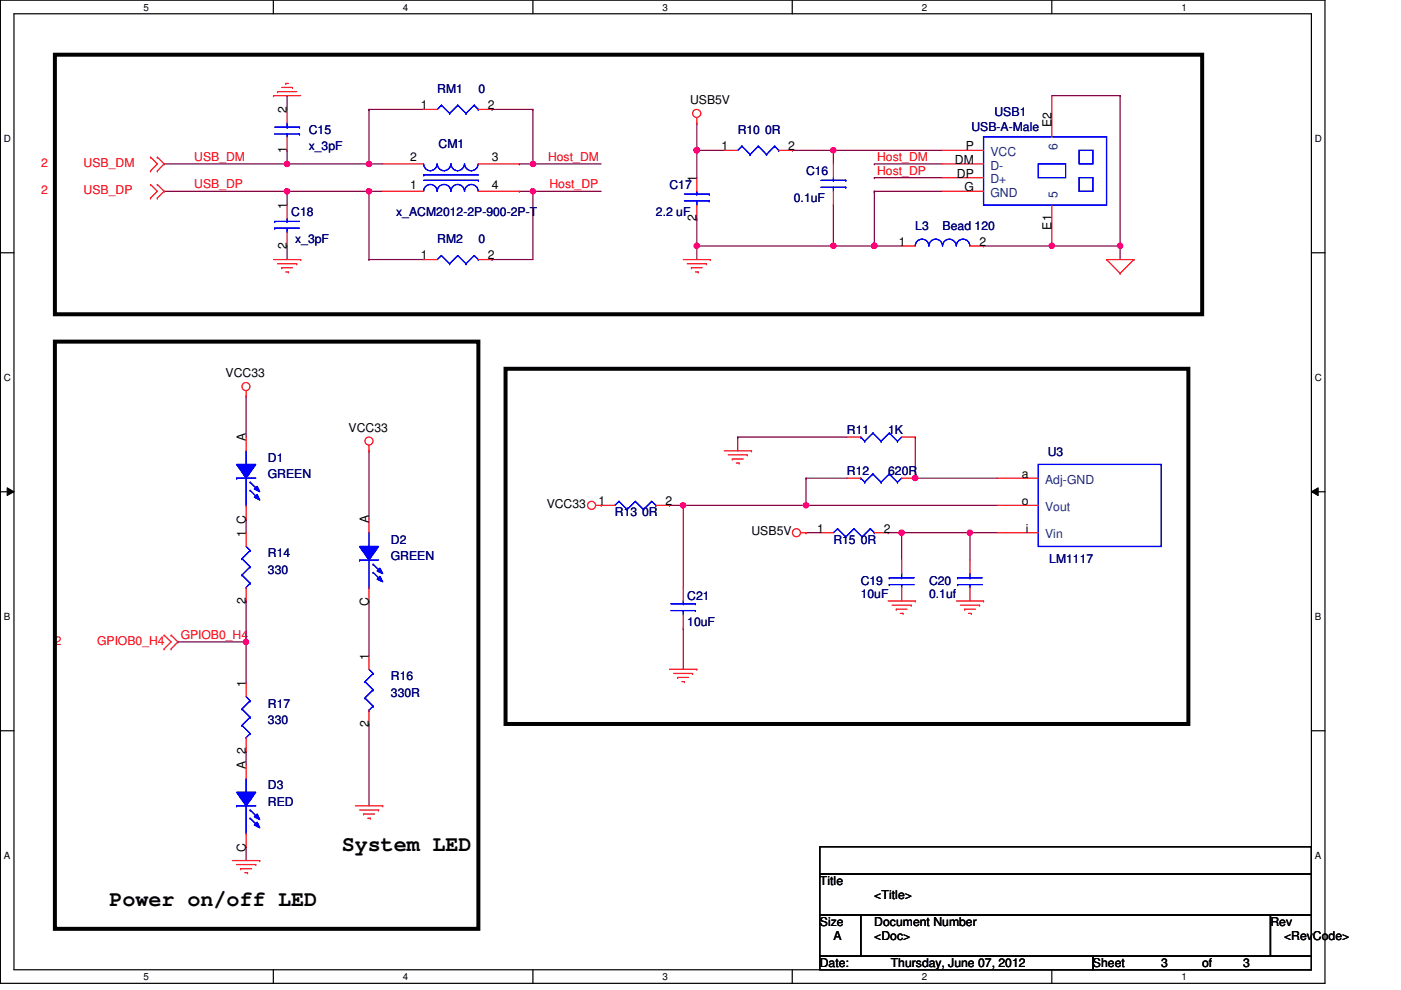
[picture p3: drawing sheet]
<svg xmlns="http://www.w3.org/2000/svg" width="297mm" height="210mm" viewBox="0 0 297 210" stroke-linecap="round" stroke-linejoin="round" font-family="sans-serif">
<path d="M.1 0h280.8v208.5h-280.8zM3 2.9h275v202.7h-275z" fill="none" stroke="#000" stroke-width=".25"/>
<g fill="#fff">
<path d="M30.4 .3h1.2v2.4h-1.2z"/>
<path d="M30.4 205.9h1.2v2.3h-1.2z"/>
</g>
<path d="M58 0v2.9M58 205.6v2.9" fill="none" stroke="#000" stroke-width=".25"/>
<g fill="#fff">
<path d="M85.4 .3h1.2v2.4h-1.2z"/>
<path d="M85.4 205.9h1.2v2.3h-1.2z"/>
</g>
<path d="M113 0v2.9M113 205.6v2.9" fill="none" stroke="#000" stroke-width=".25"/>
<g fill="#fff">
<path d="M140.5 .3h1.1v2.4h-1.1z"/>
<path d="M140.5 205.9h1.1v2.3h-1.1z"/>
</g>
<path d="M168 0v2.9M168 205.6v2.9" fill="none" stroke="#000" stroke-width=".25"/>
<g fill="#fff">
<path d="M195.4 .3h1.2v2.4h-1.2z"/>
<path d="M195.4 205.9h1.2v2.3h-1.2z"/>
</g>
<path d="M223 0v2.9M223 205.6v2.9" fill="none" stroke="#000" stroke-width=".25"/>
<g fill="#fff">
<path d="M250.5 .3h1.1v2.4h-1.1z"/>
<path d="M250.5 205.9h1.1v2.3h-1.1z"/>
<path d="M.8 28.2h1.5v2.4h-1.5z"/>
<path d="M278.8 28.2h1.4v2.4h-1.4z"/>
<path d="M.8 78.9h1.5v2.3h-1.5z"/>
<path d="M278.8 78.9h1.4v2.3h-1.4z"/>
</g>
<path d="M.1 53.6h2.9M278 53.6h2.9" fill="none" stroke="#000" stroke-width=".25"/>
<g fill="#fff">
<path d="M.8 129.6h1.4v2.3h-1.4z"/>
<path d="M278.8 129.6h1.3v2.3h-1.3z"/>
</g>
<path d="M.1 104.3h2.9M278 104.3h2.9" fill="none" stroke="#000" stroke-width=".25"/>
<path d="M1.5 103.4l1.5 .9-1.5 .8zM278 104.3l1.5-.9v1.7z" fill="#000"/>
<path d="M1.5 103.4l1.5 .9-1.5 .8zM278 104.3l1.5-.9v1.7z" fill="none" stroke="#000" stroke-width=".21"/>
<g fill="#fff">
<path d="M.8 180.3h1.4v2.3h-1.4z"/>
<path d="M278.8 180.3h1.3v2.3h-1.3z"/>
</g>
<path d="M.1 154.9h2.9M278 154.9h2.9" fill="none" stroke="#000" stroke-width=".25"/>
<path d="M34.8 34.8h.1M34.8 34.8h26.1M34.8 40.6h.1M34.8 40.6h26.1" fill="none" stroke="#800040" stroke-width=".25"/>
<circle cx="60.9" cy="34.8" r=".56" fill="#f0f"/>
<circle cx="60.9" cy="34.8" r=".56" fill="none" stroke="#f0f" stroke-width=".25"/>
<g fill="none" stroke="#800040" stroke-width=".25">
<path d="M60.9 31.9h.1M60.9 20.3h.1M60.9 20.3v2.9M60.9 31.9v2.9M110.1 34.8h.1M110.1 34.8h17.4M113 34.8h.1M60.9 40.6h.1M60.9 52.2h.1M60.9 40.6v2.9M60.9 52.2v2.8M78.2 40.6h.1"/>
<path d="M78.2 40.6h2.9M113 40.6h.1M113 40.6h14.5"/>
</g>
<circle cx="78.2" cy="40.6" r=".56" fill="#f0f"/>
<circle cx="78.2" cy="40.6" r=".56" fill="none" stroke="#f0f" stroke-width=".25"/>
<path d="M78.2 34.8h.1M78.2 34.8h2.9" fill="none" stroke="#800040" stroke-width=".25"/>
<circle cx="78.2" cy="34.8" r=".56" fill="#f0f"/>
<circle cx="78.2" cy="34.8" r=".56" fill="none" stroke="#f0f" stroke-width=".25"/>
<path d="M113 23.2h.1M113 23.2v11.6" fill="none" stroke="#800040" stroke-width=".25"/>
<circle cx="113" cy="34.8" r=".56" fill="#f0f"/>
<circle cx="113" cy="34.8" r=".56" fill="none" stroke="#f0f" stroke-width=".25"/>
<path d="M78.2 23.2h.1M78.2 23.2h11.6M78.2 23.2v11.6M104.3 23.2h.1M104.3 23.2h8.7M78.2 40.6h.1M78.2 55h.1M78.2 40.6v14.4M78.2 55h11.6M113 40.6h.1M113 40.6v14.4" fill="none" stroke="#800040" stroke-width=".25"/>
<circle cx="113" cy="40.6" r=".56" fill="#f0f"/>
<circle cx="113" cy="40.6" r=".56" fill="none" stroke="#f0f" stroke-width=".25"/>
<path d="M60.9 40.6h.1M60.9 40.6h17.3M104.3 55h.1M104.3 55h8.7M110.1 40.6h.1M110.1 40.6h2.9" fill="none" stroke="#800040" stroke-width=".25"/>
<circle cx="60.9" cy="40.6" r=".56" fill="#f0f"/>
<circle cx="60.9" cy="40.6" r=".56" fill="none" stroke="#f0f" stroke-width=".25"/>
<path d="M60.9 34.8h.1M60.9 34.8h17.3M237.5 20.3h.1M237.5 20.3v31.9M147.7 52.2h.1M147.7 52.2h29M208.5 52.2h.1M208.5 52.2h14.5" fill="none" stroke="#800040" stroke-width=".25"/>
<circle cx="147.7" cy="52.1" r=".56" fill="#f0f"/>
<circle cx="147.7" cy="52.1" r=".56" fill="none" stroke="#f0f" stroke-width=".25"/>
<path d="M147.7 31.9h.1M147.7 31.9h5.8" fill="none" stroke="#800040" stroke-width=".25"/>
<circle cx="147.7" cy="31.9" r=".57" fill="#f0f"/>
<circle cx="147.7" cy="31.9" r=".57" fill="none" stroke="#f0f" stroke-width=".25"/>
<path d="M176.7 31.9h.1M176.7 31.9h23.2" fill="none" stroke="#800040" stroke-width=".25"/>
<circle cx="176.7" cy="31.9" r=".57" fill="#f0f"/>
<circle cx="176.7" cy="31.9" r=".57" fill="none" stroke="#f0f" stroke-width=".25"/>
<path d="M147.7 31.9h.1M147.7 31.9v5.8M147.7 52.2h.1M147.7 46.4h.1M147.7 46.4v8.6M176.7 52.2h.1M176.7 52.2h8.7" fill="none" stroke="#800040" stroke-width=".25"/>
<circle cx="185.4" cy="52.1" r=".56" fill="#f0f"/>
<circle cx="185.4" cy="52.1" r=".56" fill="none" stroke="#f0f" stroke-width=".25"/>
<circle cx="176.7" cy="52.1" r=".56" fill="#f0f"/>
<circle cx="176.7" cy="52.1" r=".56" fill="none" stroke="#f0f" stroke-width=".25"/>
<path d="M185.4 52.2h.1M185.4 52.2h5.8M223 52.2h.1M223 52.2h14.5" fill="none" stroke="#800040" stroke-width=".25"/>
<circle cx="223" cy="52.1" r=".56" fill="#f0f"/>
<circle cx="223" cy="52.1" r=".56" fill="none" stroke="#f0f" stroke-width=".25"/>
<path d="M185.4 34.8h.1M185.4 37.7h.1M185.4 34.8h14.5M185.4 37.7h14.5M185.4 40.6h.1M185.4 40.6v11.6" fill="none" stroke="#800040" stroke-width=".25"/>
<circle cx="185.4" cy="52.1" r=".56" fill="#f0f"/>
<circle cx="185.4" cy="52.1" r=".56" fill="none" stroke="#f0f" stroke-width=".25"/>
<path d="M147.7 26.1h.1M147.7 26.1v5.8M185.4 40.6h.1M185.4 40.6h14.5" fill="none" stroke="#800040" stroke-width=".25"/>
<circle cx="147.7" cy="31.9" r=".57" fill="#f0f"/>
<circle cx="147.7" cy="31.9" r=".57" fill="none" stroke="#f0f" stroke-width=".25"/>
<path d="M223 20.3h.1M223 20.3h14.5M237.5 52.2h.1M237.5 52.2v2.8" fill="none" stroke="#800040" stroke-width=".25"/>
<circle cx="237.5" cy="52.1" r=".56" fill="#f0f"/>
<circle cx="237.5" cy="52.1" r=".56" fill="none" stroke="#f0f" stroke-width=".25"/>
<g fill="none" stroke="#800040" stroke-width=".25">
<path d="M168 31.9h.1M168 31.9h8.7M176.7 31.9h.1M176.7 31.9v2.9M176.7 43.5h.1M176.7 43.5v8.7M156.4 92.7h.1M156.4 92.7v2.9M144.9 107.1h.1M144.9 107.1v17.4M170.9 101.4h.1M170.9 101.4v5.7h-26"/>
<path d="M170.9 101.4h8.7"/>
</g>
<circle cx="144.8" cy="107.1" r=".56" fill="#f0f"/>
<circle cx="144.8" cy="107.1" r=".56" fill="none" stroke="#f0f" stroke-width=".25"/>
<path d="M194.1 92.7h.1M194.1 92.7v8.7M194.1 101.4h.1M194.1 101.4h17.4" fill="none" stroke="#800040" stroke-width=".25"/>
<circle cx="194" cy="101.3" r=".56" fill="#f0f"/>
<circle cx="194" cy="101.3" r=".56" fill="none" stroke="#f0f" stroke-width=".25"/>
<path d="M156.4 92.7h.1M156.4 92.7h23.2M170.9 107.1h.1M170.9 107.1h40.6" fill="none" stroke="#800040" stroke-width=".25"/>
<circle cx="170.9" cy="107.1" r=".56" fill="#f0f"/>
<circle cx="170.9" cy="107.1" r=".56" fill="none" stroke="#f0f" stroke-width=".25"/>
<path d="M170.9 112.9h.1M170.9 112.9h2.9M205.7 112.9h.1M205.7 112.9h5.8" fill="none" stroke="#800040" stroke-width=".25"/>
<circle cx="205.6" cy="113" r=".56" fill="#f0f"/>
<circle cx="205.6" cy="113" r=".56" fill="none" stroke="#f0f" stroke-width=".25"/>
<path d="M191.2 112.9h.1M191.2 112.9v5.8" fill="none" stroke="#800040" stroke-width=".25"/>
<circle cx="191.2" cy="113" r=".56" fill="#f0f"/>
<circle cx="191.2" cy="113" r=".56" fill="none" stroke="#f0f" stroke-width=".25"/>
<g fill="none" stroke="#800040" stroke-width=".25">
<path d="M52.2 84h.1M52.2 84v8.7M141.9 107.1h.1M141.9 107.1h3M188.3 112.9h.1M188.3 112.9h17.4M191.2 112.9h.1M205.7 112.9h.1M205.7 112.9v5.8M52.2 136.1h.1M52.2 136.1v8.7M144.9 133.2h.1"/>
<path d="M144.9 133.2v8.7M52.2 159.3h.1M52.2 159.3v2.9M52.2 179.5h.1M52.2 179.5v3"/>
</g>
<circle cx="52.1" cy="136.1" r=".56" fill="#f0f"/>
<circle cx="52.1" cy="136.1" r=".56" fill="none" stroke="#f0f" stroke-width=".25"/>
<path d="M78.2 95.6h.1M78.2 95.6v14.5M52.2 110.1h.1M52.2 110.1v2.8M37.7 136.1h.1M52.2 127.4h.1M52.2 127.4v8.7h-14.5M78.2 127.4h.1M78.2 127.4v11.6M78.2 153.5h.1M78.2 153.5v17.4" fill="none" stroke="#800040" stroke-width=".25"/>
<g fill="none" stroke="#f00" stroke-width=".25">
<path d="M58.8 19.4h.1M58.8 19.4h4.1M59.7 18.5h2.3M60.6 17.7h.1M60.6 17.7h.6M62 18.5h.1M31.9 33.3h.1M31.9 36.2h.1M31.9 39.1h.1M31.9 33.3l1.5 1.5-1.5 1.4M31.9 39.1l1.5 1.5-1.5 1.4M33.4 36.2h.1"/>
<path d="M33.4 33.3h.1M33.4 39.1h.1M33.4 33.3l1.4 1.5-1.4 1.4M33.4 39.1l1.4 1.5-1.4 1.4M58 20.3h.1M58 20.3h5.8M89.8 23.2h2.9M101.4 23.2h2.9M147.7 26.1h.1M147.7 24.9v1.2M31.9 42h.1M33.4 42h.1"/>
<path d="M58 55h5.8M58.8 55.9h4.1M59.7 56.8h.1M59.7 56.8h2.3M60.6 57.7h.6M61.2 57.7h.1M62.9 55.9h.1M63.8 55h.1M144.9 55h5.7M145.7 55.9h4.1M146.6 56.8h.1M146.6 56.8h2.3"/>
<path d="M147.4 57.7h.6M148 57.7h.1M149.8 55.9h.1M150.6 55h.1M234.6 55h.1M234.6 55h5.8M234.6 55l2.9 3M237.5 58h.1M240.4 55h.1M240.4 55l-2.9 3M52.2 84h.1M52.2 82.8v1.2"/>
<path d="M78.2 95.6h.1M78.2 94.4v1.2M153.5 95.6h5.8M154.4 96.4h4M155.3 97.3h.1M155.3 97.3h2.3M156.1 98.2h.6M156.7 98.2h.1M158.4 96.4h.1M159.3 95.6h.1M126.3 107.1h1.2M127.5 107.1h.1"/>
<path d="M169.8 112.9h1.1M170.9 112.9h.1M205.7 118.7v2.9M211.5 112.9h8.6M211.5 107.1h8.6M211.5 101.4h8.6M34.8 134.7h.1M34.8 137.6h.1M34.8 134.7l1.5 1.4-1.5 1.5M36.3 137.6h.1M36.3 134.7h.1M36.3 134.7l1.4 1.4-1.4 1.5"/>
<path d="M78.2 139v2.9M144.9 124.5v2.9M144.9 130.3v2.9M188.3 127.4h5.8M189.1 128.3h4.1M190 129.2h.1M190 129.2h2.3M190.9 130h.6M191.5 130h.1M193.2 128.3h.1M194.1 127.4h.1M202.8 127.4h5.7"/>
<path d="M203.6 128.3h4.1M204.5 129.2h.1M204.5 129.2h2.3M205.4 130h.5M205.7 124.5v2.9M205.9 130h.1M207.7 128.3h.1M208.5 127.4h.1M78.2 150.6v2.9M141.9 141.9h5.8M142.8 142.8h4.1M143.7 143.6h.1"/>
<path d="M143.7 143.6h2.3M144.6 144.5h.5M145.1 144.5h.1M146.9 142.8h.1M147.7 141.9h.1M75.3 170.9h5.8M76.2 171.7h4.1M77.1 172.6h.1M77.1 172.6h2.3M78 173.5h.5M78.5 173.5h.1M80.3 171.7h.1"/>
<path d="M81.1 170.9h.1M49.3 182.5h5.8M50.2 183.3h4M51 184.2h.1M51 184.2h2.3M51.9 185h.6M52.5 185h.1M54.2 183.3h.1M55.1 182.5h.1"/>
<circle cx="147.7" cy="24.1" r=".86"/>
<circle cx="52.1" cy="82" r=".85"/>
<circle cx="78.2" cy="93.5" r=".85"/>
<circle cx="125.4" cy="107.1" r=".85"/>
<circle cx="168.9" cy="112.9" r=".85"/>
</g>
<path d="M173.8 179.5h104.2v5.8h-104.2zM173.8 185.3h104.2v8.7h-104.2zM173.8 194h8.7v8.7h-8.7zM182.5 194h86.9v8.7h-86.9zM269.4 194h8.6v8.7h-8.6zM173.8 202.7h57.9v2.9h-57.9zM231.7 202.7h46.3v2.9h-46.3z" fill="none" stroke="#000" stroke-width=".25"/>
<path d="M11.6 11.6h243.3v55h-243.3zM11.6 72.4h89.8v124.5h-89.8zM107.2 78.2h144.8v75.3h-144.8z" fill="none" stroke="#000" stroke-width=".85"/>
<g fill="none" stroke="#00f" stroke-width=".25">
<path d="M93.6 22.3h.1M93.6 22.3l-.9 .9M93.6 22.3l1.7 1.7M95.3 24h.1M97.1 22.3h.1M97.1 22.3l-1.8 1.7M97.1 22.3l1.7 1.7M98.8 24h.1M100.5 22.3h.1M100.5 22.3l-1.7 1.7M100.5 22.3l.9 .9M101.4 23.2h.1"/>
<path d="M220.1 98.5h26.1v17.4h-26.1zM76.2 118.7h.1M76.2 118.7h4.1M78.2 115.9h.1M78.2 112.9v3M78.2 118.7v5.8M78.2 124.5h.1M142.2 129.5h5.2M142.2 128h5.2M144.9 128h.1M144.9 129.5h.1M144.9 127.4v.6"/>
<path d="M144.9 129.5v.8M147.4 129.5h.1M147.4 128h.1M203 122.5h.1M203 124h.1M203 122.5h5.3M203 124h5.3M205.7 124h.1M205.7 122.5h.1M205.7 121.6v.9M205.7 124v.5M77.4 144.5h.1"/>
<path d="M77.4 148h.1M77.4 144.5l1.7 1.8M77.4 148l1.7 1.7M78.2 150.6h.1M78.2 141.9l.9 .9M79.1 142.8h.1M79.1 146.3h.1M79.1 149.7h.1M79.1 142.8l-1.7 1.7M79.1 146.3l-1.7 1.7M79.1 149.7l-.9 .9"/>
</g>
<path d="M76.2 115.9h4.1l-2.1 2.8z" fill-rule="evenodd" fill="#00f"/>
<path d="M76.2 115.9h4.1l-2.1 2.8z" fill="none" stroke="#00f" stroke-width=".25"/>
<path d="M80.6 122.2l.5 1.2-1.1-.6z" fill-rule="evenodd" fill="#00f"/>
<path d="M80.6 122.2l.5 1.2-1.1-.6z" fill="none" stroke="#00f" stroke-width=".25"/>
<path d="M80.6 120.5l.5 1.1-1.1-.5z" fill-rule="evenodd" fill="#00f"/>
<path d="M76.2 118.7h.1M76.2 118.7h4.1M78.2 115.9h.1M78.2 112.9v3M78.2 118.7v5.8M79.1 119.6h.1M79.1 119.6l1.8 1.8M78.2 124.5h.1M79.1 121.4h.1M79.1 121.4l1.8 1.7M80.6 120.5l.5 1.1-1.1-.5z" fill="none" stroke="#00f" stroke-width=".25"/>
<path d="M76.2 115.9h4.1l-2.1 2.8z" fill-rule="evenodd" fill="#00f"/>
<path d="M76.2 115.9h4.1l-2.1 2.8z" fill="none" stroke="#00f" stroke-width=".25"/>
<path d="M80.6 122.2l.5 1.2-1.1-.6z" fill-rule="evenodd" fill="#00f"/>
<path d="M80.6 122.2l.5 1.2-1.1-.6z" fill="none" stroke="#00f" stroke-width=".25"/>
<path d="M80.6 120.5l.5 1.1-1.1-.5z" fill-rule="evenodd" fill="#00f"/>
<g fill="none" stroke="#00f" stroke-width=".25">
<path d="M58.2 27h5.3M58.2 28.4h5.3M60.9 28.4h.1M60.9 27h.1M60.9 26.1v.9M60.9 28.4v.6M63.5 27h.1M63.5 28.4h.1M157.3 31h.1M157.3 31l-.9 .9M157.3 31l1.7 1.8M159 32.8h.1"/>
<path d="M160.8 31h.1M160.8 31l-1.8 1.8M160.8 31l1.7 1.8M162.5 32.8h.1M164.2 31h.1M164.2 31l-1.7 1.8M164.2 31l.9 .9M165.1 31.9h.1M174.1 39.7h5.2M174.1 38.2h5.2M176.7 38.2h.1M176.7 39.7h.1"/>
<path d="M176.7 37.7v.5M176.7 39.7v.9M179.3 39.7h.1M179.3 38.2h.1M93.6 54.2h.1M93.6 54.2l-.9 .8M93.6 54.2l1.7 1.7M95.3 55.9h.1M97.1 54.2h.1M97.1 54.2l-1.8 1.7M97.1 54.2l1.7 1.7M98.8 55.9h.1"/>
<path d="M100.5 54.2h.1M100.5 54.2l-1.7 1.7M100.5 54.2l.9 .8M101.4 55h.1M182.5 92.7h.1M182.5 92.7l.8 .9M183.3 93.6h.1M185.1 91.8h.1M185.1 91.8l1.7 1.8M185.1 91.8l-1.8 1.8M186.8 93.6h.1M188.5 91.8h.1"/>
<path d="M188.5 91.8l1.8 1.8M188.5 91.8l-1.7 1.8M190.3 93.6h.1M191.2 92.7l-.9 .9M79.1 119.6h.1M79.1 119.6l1.8 1.8M182.5 101.4h.1M182.5 101.4l.8 .8M183.3 102.2h.1M185.1 100.5h.1M185.1 100.5l1.7 1.7M185.1 100.5l-1.8 1.7"/>
<path d="M186.8 102.2h.1M188.5 100.5h.1M188.5 100.5l1.8 1.7M188.5 100.5l-1.7 1.7M190.3 102.2h.1M191.2 101.4l-.9 .8M79.1 121.4h.1M79.1 121.4l1.8 1.7M80.6 120.5l.5 1.1-1.1-.5zM188.5 122.5h.1M188.5 124h.1M188.5 122.5h5.3"/>
<path d="M188.5 124h5.3M191.2 124h.1M191.2 122.5h.1M191.2 121.6v.9M191.2 124v.5M51.3 150.3h.1M51.3 153.8h.1M51.3 150.3l1.7 1.8M51.3 153.8l1.7 1.7M52.2 156.4h.1M52.2 147.7l.8 .9M53 148.6h.1"/>
<path d="M53 152.1h.1M53 155.5h.1M53 148.6l-1.7 1.7M53 152.1l-1.7 1.7M53 155.5l-.8 .9M50.2 170.9h.1M50.2 170.9h4M52.2 168h.1M52.2 176.7h.1M52.2 165.1v2.9M52.2 170.9v5.8"/>
</g>
<g fill="none" stroke="#f00" stroke-width=".25">
<path d="M60.9 23.2v2.9M60.9 29v2.9M153.5 31.9h2.9M165.1 31.9h2.9M176.7 34.8v2.9M89.8 55h2.9M101.4 55h2.9M176.7 40.6v2.9M179.6 92.7h2.9M191.2 92.7h2.9M78.2 110.1v2.8M179.6 101.4h2.9"/>
<path d="M191.2 101.4h2.9M191.2 118.7v2.9M78.2 124.5v2.9M191.2 124.5v2.9M52.2 144.8v2.9M52.2 156.4v2.9"/>
</g>
<path d="M50.2 168h4l-2 2.9z" fill-rule="evenodd" fill="#00f"/>
<path d="M50.2 168h4l-2 2.9z" fill="none" stroke="#00f" stroke-width=".25"/>
<path d="M54.5 174.3l.6 1.2-1.2-.6z" fill-rule="evenodd" fill="#00f"/>
<path d="M54.5 174.3l.6 1.2-1.2-.6z" fill="none" stroke="#00f" stroke-width=".25"/>
<path d="M54.5 172.6l.6 1.2-1.2-.6z" fill-rule="evenodd" fill="#00f"/>
<path d="M50.2 170.9h.1M50.2 170.9h4M52.2 168h.1M52.2 176.7h.1M52.2 165.1v2.9M52.2 170.9v5.8M53 171.7h.1M53 173.5h.1M53 171.7l1.8 1.8M53 173.5l1.8 1.7M54.5 172.6l.6 1.2-1.2-.6z" fill="none" stroke="#00f" stroke-width=".25"/>
<path d="M50.2 168h4l-2 2.9z" fill-rule="evenodd" fill="#00f"/>
<path d="M50.2 168h4l-2 2.9z" fill="none" stroke="#00f" stroke-width=".25"/>
<path d="M54.5 174.3l.6 1.2-1.2-.6z" fill-rule="evenodd" fill="#00f"/>
<path d="M54.5 174.3l.6 1.2-1.2-.6z" fill="none" stroke="#00f" stroke-width=".25"/>
<path d="M54.5 172.6l.6 1.2-1.2-.6z" fill-rule="evenodd" fill="#00f"/>
<g fill="none" stroke="#00f" stroke-width=".25">
<path d="M58.2 48.4h.1M58.2 46.9h.1M58.2 48.4h5.3M58.2 46.9h5.3M60.9 46.9h.1M60.9 48.4h.1M60.9 46.4v.5M60.9 48.4v.8M194.1 52.2a1.44 1.44 0 0 1 1.4-1.5 1.44 1.44 0 0 1 1.4 1.5M197 52.2a1.42 1.42 0 0 1 1.4-1.5 1.42 1.42 0 0 1 1.4 1.5 1.46 1.46 0 0 1 1.5-1.5 1.46 1.46 0 0 1 1.4 1.5M202.8 52.2a1.42 1.42 0 0 1 1.4-1.5 1.42 1.42 0 0 1 1.4 1.5M52.2 98.5h.1"/>
<path d="M52.2 95.6v2.9M50.2 101.4h.1M50.2 101.4h4M52.2 107.1h.1M52.2 101.4v5.7M131.2 106.3h.1M131.2 106.3l-.8 .8M131.2 106.3l1.8 1.7M133 108h.1M134.7 106.3h.1M134.7 106.3l-1.7 1.7M134.7 106.3l1.7 1.7"/>
<path d="M136.4 108h.1M138.2 106.3h.1M138.2 106.3l-1.8 1.7M138.2 106.3l.9 .8M139.1 107.1h.1M177.6 112.1h.1M177.6 112.1l-.9 .8M177.6 112.1l1.7 1.7M179.3 113.8h.1M181.1 112.1h.1M181.1 112.1l-1.8 1.7M181.1 112.1l1.7 1.7"/>
<path d="M182.8 113.8h.1M184.5 112.1h.1M184.5 112.1l-1.7 1.7M184.5 112.1l.9 .8M185.4 112.9h.1M53 171.7h.1M53 173.5h.1M53 171.7l1.8 1.8M53 173.5l1.8 1.7M54.5 172.6l.6 1.2-1.2-.6z"/>
</g>
<path d="M60.9 43.5v2.9M60.9 49.2v3M191.2 52.2h2.9M205.7 52.2h2.8M127.5 107.1h2.9M139.1 107.1h2.8M173.8 112.9h2.9M185.4 112.9h2.9M52.2 162.2v2.9M52.2 176.7v2.8" fill="none" stroke="#f00" stroke-width=".25"/>
<path d="M50.2 98.5h4l-2 2.9z" fill-rule="evenodd" fill="#00f"/>
<path d="M50.2 98.5h4l-2 2.9z" fill="none" stroke="#00f" stroke-width=".25"/>
<path d="M53.9 105.4l.6-.5 .6 1.1z" fill-rule="evenodd" fill="#00f"/>
<path d="M53.9 105.4l.6-.5 .6 1.1z" fill="none" stroke="#00f" stroke-width=".25"/>
<path d="M53.9 103.7l.6-.6 .6 1.2z" fill-rule="evenodd" fill="#00f"/>
<path d="M52.2 98.5h.1M52.2 95.6v2.9M50.2 101.4h.1M50.2 101.4h4M52.2 107.1h.1M52.2 101.4v5.7M53 102.2h.1M53 104h.1M53 102.2l1.8 1.8M53 104l1.8 1.7M53.9 103.7l.6-.6 .6 1.2z" fill="none" stroke="#00f" stroke-width=".25"/>
<path d="M50.2 98.5h4l-2 2.9z" fill-rule="evenodd" fill="#00f"/>
<path d="M50.2 98.5h4l-2 2.9z" fill="none" stroke="#00f" stroke-width=".25"/>
<path d="M53.9 105.4l.6-.5 .6 1.1z" fill-rule="evenodd" fill="#00f"/>
<path d="M53.9 105.4l.6-.5 .6 1.1z" fill="none" stroke="#00f" stroke-width=".25"/>
<path d="M53.9 103.7l.6-.6 .6 1.2z" fill-rule="evenodd" fill="#00f"/>
<g fill="none" stroke="#00f" stroke-width=".25">
<path d="M89.8 34.8a1.42 1.42 0 0 0 1.4 1.4 1.42 1.42 0 0 0 1.5-1.4M89.8 37.1h.1M89.8 37.1h11.6M89.8 38.2h11.6M92.7 34.8a1.44 1.44 0 0 0 1.4 1.4 1.44 1.44 0 0 0 1.5-1.4M95.6 34.8a1.42 1.42 0 0 0 1.4 1.4 1.42 1.42 0 0 0 1.5-1.4 1.46 1.46 0 0 0 1.4 1.4 1.46 1.46 0 0 0 1.5-1.4M101.4 38.2h.1M208.5 29h26.1v14.5h-26.1zM220.1 34.8h5.8v2.9h-5.8zM228.8 37.7h2.9v2.9h-2.9zM228.8 31.9h2.9v2.9h-2.9zM89.8 40.6a1.42 1.42 0 0 1 1.4-1.5 1.42 1.42 0 0 1 1.5 1.5"/>
<path d="M92.7 40.6a1.44 1.44 0 0 1 1.4-1.5 1.44 1.44 0 0 1 1.5 1.5M95.6 40.6a1.44 1.44 0 0 1 1.5-1.5 1.44 1.44 0 0 1 1.4 1.5 1.44 1.44 0 0 1 1.4-1.5 1.44 1.44 0 0 1 1.5 1.5M145.1 42.6h5.3M145.1 41.1h5.3M147.7 41.1h.1M147.7 42.6h.1M147.7 40.6v.5M147.7 42.6v.9M150.4 42.6h.1M150.4 41.1h.1M51.3 118.4h.1M51.3 118.4l1.7 1.8"/>
<path d="M52.2 115.9l.8 .8M53 102.2h.1M53 104h.1M53 116.7h.1M53 102.2l1.8 1.8M53 104l1.8 1.7M53 116.7l-1.7 1.7M53.9 103.7l.6-.6 .6 1.2zM51.3 121.9h.1M51.3 121.9l1.7 1.8M52.2 124.5h.1M53 120.2h.1"/>
<path d="M53 123.7h.1M53 120.2l-1.7 1.7M53 123.7l-.8 .8"/>
</g>
<g fill="none" stroke="#f00" stroke-width=".25">
<path d="M81.1 34.8h8.7M101.4 34.8h8.7M147.7 37.7v2.9M199.9 31.9h8.6M199.9 34.8h8.6M199.9 37.7h8.6M223 20.3v8.7M81.1 40.6h8.7M101.4 40.6h8.7M147.7 43.5v2.9M199.9 40.6h8.6M223 43.5v8.7"/>
<path d="M52.2 92.7v2.9M52.2 107.1v3M52.2 112.9v3M52.2 124.5v2.9"/>
</g>
<circle cx="60.9" cy="34.8" r=".56" fill="#f0f"/>
<circle cx="60.9" cy="34.8" r=".56" fill="none" stroke="#f0f" stroke-width=".25"/>
<circle cx="78.2" cy="40.6" r=".56" fill="#f0f"/>
<circle cx="78.2" cy="40.6" r=".56" fill="none" stroke="#f0f" stroke-width=".25"/>
<circle cx="78.2" cy="34.8" r=".56" fill="#f0f"/>
<circle cx="78.2" cy="34.8" r=".56" fill="none" stroke="#f0f" stroke-width=".25"/>
<circle cx="113" cy="34.8" r=".56" fill="#f0f"/>
<circle cx="113" cy="34.8" r=".56" fill="none" stroke="#f0f" stroke-width=".25"/>
<circle cx="113" cy="40.6" r=".56" fill="#f0f"/>
<circle cx="113" cy="40.6" r=".56" fill="none" stroke="#f0f" stroke-width=".25"/>
<circle cx="60.9" cy="40.6" r=".56" fill="#f0f"/>
<circle cx="60.9" cy="40.6" r=".56" fill="none" stroke="#f0f" stroke-width=".25"/>
<circle cx="147.7" cy="52.1" r=".56" fill="#f0f"/>
<circle cx="147.7" cy="52.1" r=".56" fill="none" stroke="#f0f" stroke-width=".25"/>
<circle cx="147.7" cy="31.9" r=".57" fill="#f0f"/>
<circle cx="147.7" cy="31.9" r=".57" fill="none" stroke="#f0f" stroke-width=".25"/>
<circle cx="176.7" cy="31.9" r=".57" fill="#f0f"/>
<circle cx="176.7" cy="31.9" r=".57" fill="none" stroke="#f0f" stroke-width=".25"/>
<circle cx="185.4" cy="52.1" r=".56" fill="#f0f"/>
<circle cx="185.4" cy="52.1" r=".56" fill="none" stroke="#f0f" stroke-width=".25"/>
<circle cx="176.7" cy="52.1" r=".56" fill="#f0f"/>
<circle cx="176.7" cy="52.1" r=".56" fill="none" stroke="#f0f" stroke-width=".25"/>
<circle cx="223" cy="52.1" r=".56" fill="#f0f"/>
<circle cx="223" cy="52.1" r=".56" fill="none" stroke="#f0f" stroke-width=".25"/>
<circle cx="185.4" cy="52.1" r=".56" fill="#f0f"/>
<circle cx="185.4" cy="52.1" r=".56" fill="none" stroke="#f0f" stroke-width=".25"/>
<circle cx="147.7" cy="31.9" r=".57" fill="#f0f"/>
<circle cx="147.7" cy="31.9" r=".57" fill="none" stroke="#f0f" stroke-width=".25"/>
<circle cx="237.5" cy="52.1" r=".56" fill="#f0f"/>
<circle cx="237.5" cy="52.1" r=".56" fill="none" stroke="#f0f" stroke-width=".25"/>
<circle cx="144.8" cy="107.1" r=".56" fill="#f0f"/>
<circle cx="144.8" cy="107.1" r=".56" fill="none" stroke="#f0f" stroke-width=".25"/>
<circle cx="194" cy="101.3" r=".56" fill="#f0f"/>
<circle cx="194" cy="101.3" r=".56" fill="none" stroke="#f0f" stroke-width=".25"/>
<circle cx="170.9" cy="107.1" r=".56" fill="#f0f"/>
<circle cx="170.9" cy="107.1" r=".56" fill="none" stroke="#f0f" stroke-width=".25"/>
<circle cx="205.6" cy="113" r=".56" fill="#f0f"/>
<circle cx="205.6" cy="113" r=".56" fill="none" stroke="#f0f" stroke-width=".25"/>
<circle cx="191.2" cy="113" r=".56" fill="#f0f"/>
<circle cx="191.2" cy="113" r=".56" fill="none" stroke="#f0f" stroke-width=".25"/>
<circle cx="52.1" cy="136.1" r=".56" fill="#f0f"/>
<circle cx="52.1" cy="136.1" r=".56" fill="none" stroke="#f0f" stroke-width=".25"/>
<g font-size="4.6">
<text x="72.5" y="180.5">System LED</text>
<text x="23.2" y="192.1">Power on/off LED</text>
</g>
<g font-size="2.6">
<text x="89.2" y="23.2">1</text>
<text x="103.5" y="23.2">2</text>
<text x="146.3" y="22.1">USB5V</text>
<text x="60.8" y="24" transform="rotate(-90 60.8 24)">2</text>
<text x="223" y="27" transform="rotate(-90 223 27)">E2</text>
<text x="60.8" y="32.5" transform="rotate(-90 60.8 32.5)">1</text>
<text x="86.9" y="34.2">2</text>
<text x="104.3" y="34.2">3</text>
<text x="152.9" y="31.8">1</text>
<text x="167.1" y="31.8">2</text>
<text x="202.4" y="34.7">DM</text>
<text x="204.8" y="31.8">P</text>
<text x="86.9" y="40">1</text>
<text x="104.3" y="40">4</text>
<text x="147.7" y="38.5" transform="rotate(-90 147.7 38.5)">1</text>
<text x="202.9" y="37.6">DP</text>
<text x="204.5" y="40.5">G</text>
<text x="60.8" y="44.3" transform="rotate(-90 60.8 44.3)">1</text>
<text x="147.7" y="46.9" transform="rotate(-90 147.7 46.9)">2</text>
<text x="60.8" y="52.7" transform="rotate(-90 60.8 52.7)">2</text>
<text x="190.6" y="52.1">1</text>
<text x="207.7" y="52.1">2</text>
<text x="223" y="48.7" transform="rotate(-90 223 48.7)">E1</text>
<text x="89.2" y="55">1</text>
<text x="103.5" y="55">2</text>
<text x="47.8" y="80">VCC33</text>
<text x="52.2" y="93.6" transform="rotate(-90 52.2 93.6)">A</text>
<text x="73.9" y="91.5">VCC33</text>
<text x="216.7" y="101.3">a</text>
<text x="115.9" y="107.7">VCC33</text>
<text x="126.9" y="107.1">1</text>
<text x="141.1" y="107.1">2</text>
<text x="216.7" y="107.1">o</text>
<text x="52.2" y="113.8" transform="rotate(-90 52.2 113.8)">1 C</text>
<text x="78.2" y="110.9" transform="rotate(-90 78.2 110.9)">A</text>
<text x="159.3" y="113.5">USB5V</text>
<text x="173.2" y="112.9">1</text>
<text x="187.4" y="112.9">2</text>
<text x="217.5" y="112.9">i</text>
<text x="52.2" y="128" transform="rotate(-90 52.2 128)">2</text>
<text x="78.2" y="128.4" transform="rotate(-90 78.2 128.4)">C</text>
<text x="78.2" y="139.9" transform="rotate(-90 78.2 139.9)">1</text>
<text x="52.2" y="145.7" transform="rotate(-90 52.2 145.7)">1</text>
<text x="78.2" y="154.1" transform="rotate(-90 78.2 154.1)">2</text>
<text x="52.2" y="163" transform="rotate(-90 52.2 163)">A 2</text>
<text x="52.2" y="180.6" transform="rotate(-90 52.2 180.6)">C</text>
<text x="173.8" y="187.7">Title</text>
<text x="185.4" y="190.6">&lt;Title&gt;</text>
<text x="173.8" y="196.3">Size</text>
<text x="185.4" y="196.3">Document Number</text>
<text x="269.4" y="196.3">Rev</text>
<text x="176.7" y="199.3">A</text>
<text x="185.4" y="199.3">&lt;Doc&gt;</text>
<text x="272.2" y="199.3">&lt;RevCode&gt;</text>
<text x="173.8" y="205.1">Date:</text>
<text x="188.8" y="205.1">Thursday, June 07, 2012</text>
<text x="231.7" y="205.1">Sheet</text>
<text x="246.2" y="205.1">3</text>
<text x="254.9" y="205.1">of</text>
<text x="263.6" y="205.1">3</text>
</g>
<g font-size="2.6" fill="#000080">
<text x="92.7" y="19.7">RM1</text>
<text x="101.4" y="19.7">0</text>
<text x="65.5" y="28.4">C15</text>
<text x="156.4" y="28.4">R10 0R</text>
<text x="205.9" y="27.9">USB-A-Male</text>
<text x="210.9" y="24.6">USB1</text>
<text x="65.5" y="31.9">x_3pF</text>
<text x="93" y="31.3">CM1</text>
<text x="141.9" y="40">C17</text>
<text x="170.9" y="37.1">C16</text>
<text x="61.8" y="45.8">C18</text>
<text x="84" y="45.8">x_ACM2012-2P-900-2P-T</text>
<text x="139.1" y="45.8">2.2 uF</text>
<text x="168.3" y="42.9">0.1uF</text>
<text x="62.6" y="51.6">x_3pF</text>
<text x="92.7" y="51.6">RM2</text>
<text x="101.4" y="51.6">0</text>
<text x="194.1" y="48.7">L3</text>
<text x="199.9" y="48.7">Bead 120</text>
<text x="179.6" y="92.1">R11</text>
<text x="188.3" y="92.1">1K</text>
<text x="56.8" y="97.9">D1</text>
<text x="56.8" y="101.4">GREEN</text>
<text x="179.6" y="100.8">R12</text>
<text x="188.3" y="100.8">620R</text>
<text x="222.2" y="96.7">U3</text>
<text x="130.4" y="109.5">R13 0R</text>
<text x="56.8" y="118.2">R14</text>
<text x="82.9" y="115.3">D2</text>
<text x="82.9" y="118.7">GREEN</text>
<text x="176.7" y="115.3">R15 0R</text>
<text x="222.5" y="119.3">LM1117</text>
<text x="56.8" y="121.7">330</text>
<text x="182.5" y="124">C19</text>
<text x="197" y="124">C20</text>
<text x="145.7" y="127.2">C21</text>
<text x="182.5" y="126.9">10uF</text>
<text x="197" y="126.9">0.1uf</text>
<text x="145.7" y="132.7">10uF</text>
<text x="82.9" y="144.2">R16</text>
<text x="82.9" y="147.7">330R</text>
<text x="56.8" y="150">R17</text>
<text x="56.8" y="153.5">330</text>
<text x="56.8" y="167.4">D3</text>
<text x="56.8" y="170.9">RED</text>
</g>
<g font-size="2.6" fill="#f00">
<text x="8.8" y="35.3">2</text>
<text x="17.7" y="35.3">USB_DM</text>
<text x="41.2" y="34.2">USB_DM</text>
<text x="116.2" y="34.2">Host_DM</text>
<text x="186" y="34.2">Host_DM</text>
<text x="8.8" y="41.1">2</text>
<text x="17.7" y="41.1">USB_DP</text>
<text x="41.2" y="40">USB_DP</text>
<text x="116.5" y="40">Host_DP</text>
<text x="186" y="37.1">Host_DP</text>
<text x="11.6" y="136.7">2</text>
<text x="20.6" y="136.7">GPIOB0_H4</text>
<text x="38.3" y="135.5">GPIOB0_H4</text>
</g>
<g font-size="2.6" fill="#004080">
<text x="210" y="33.1">VCC</text>
<text x="210" y="35.9">D-</text>
<text x="224.2" y="31.9" transform="rotate(-90 224.2 31.9)">6</text>
<text x="210" y="38.9">D+</text>
<text x="210" y="41.7">GND</text>
<text x="224.2" y="42" transform="rotate(-90 224.2 42)">5</text>
<text x="221.6" y="102.6">Adj-GND</text>
<text x="221.6" y="108.3">Vout</text>
<text x="221.6" y="114.1">Vin</text>
</g>
<g font-size="2.1">
<text x="30.4" y="2.2">5</text>
<text x="85.4" y="2.2">4</text>
<text x="140.5" y="2.2">3</text>
<text x="195.4" y="2.2">2</text>
<text x="250.5" y="2.2">1</text>
<text x=".8" y="30.1">D</text>
<text x="278.8" y="30.1">D</text>
<text x=".8" y="80.8">C</text>
<text x="278.8" y="80.8">C</text>
<text x=".8" y="131.5">B</text>
<text x="278.8" y="131.5">B</text>
<text x=".8" y="182.2">A</text>
<text x="278.8" y="182.2">A</text>
<text x="30.4" y="207.8">5</text>
<text x="85.4" y="207.8">4</text>
<text x="140.5" y="207.8">3</text>
<text x="195.4" y="207.8">2</text>
<text x="250.5" y="207.8">1</text>
</g>
</svg>
